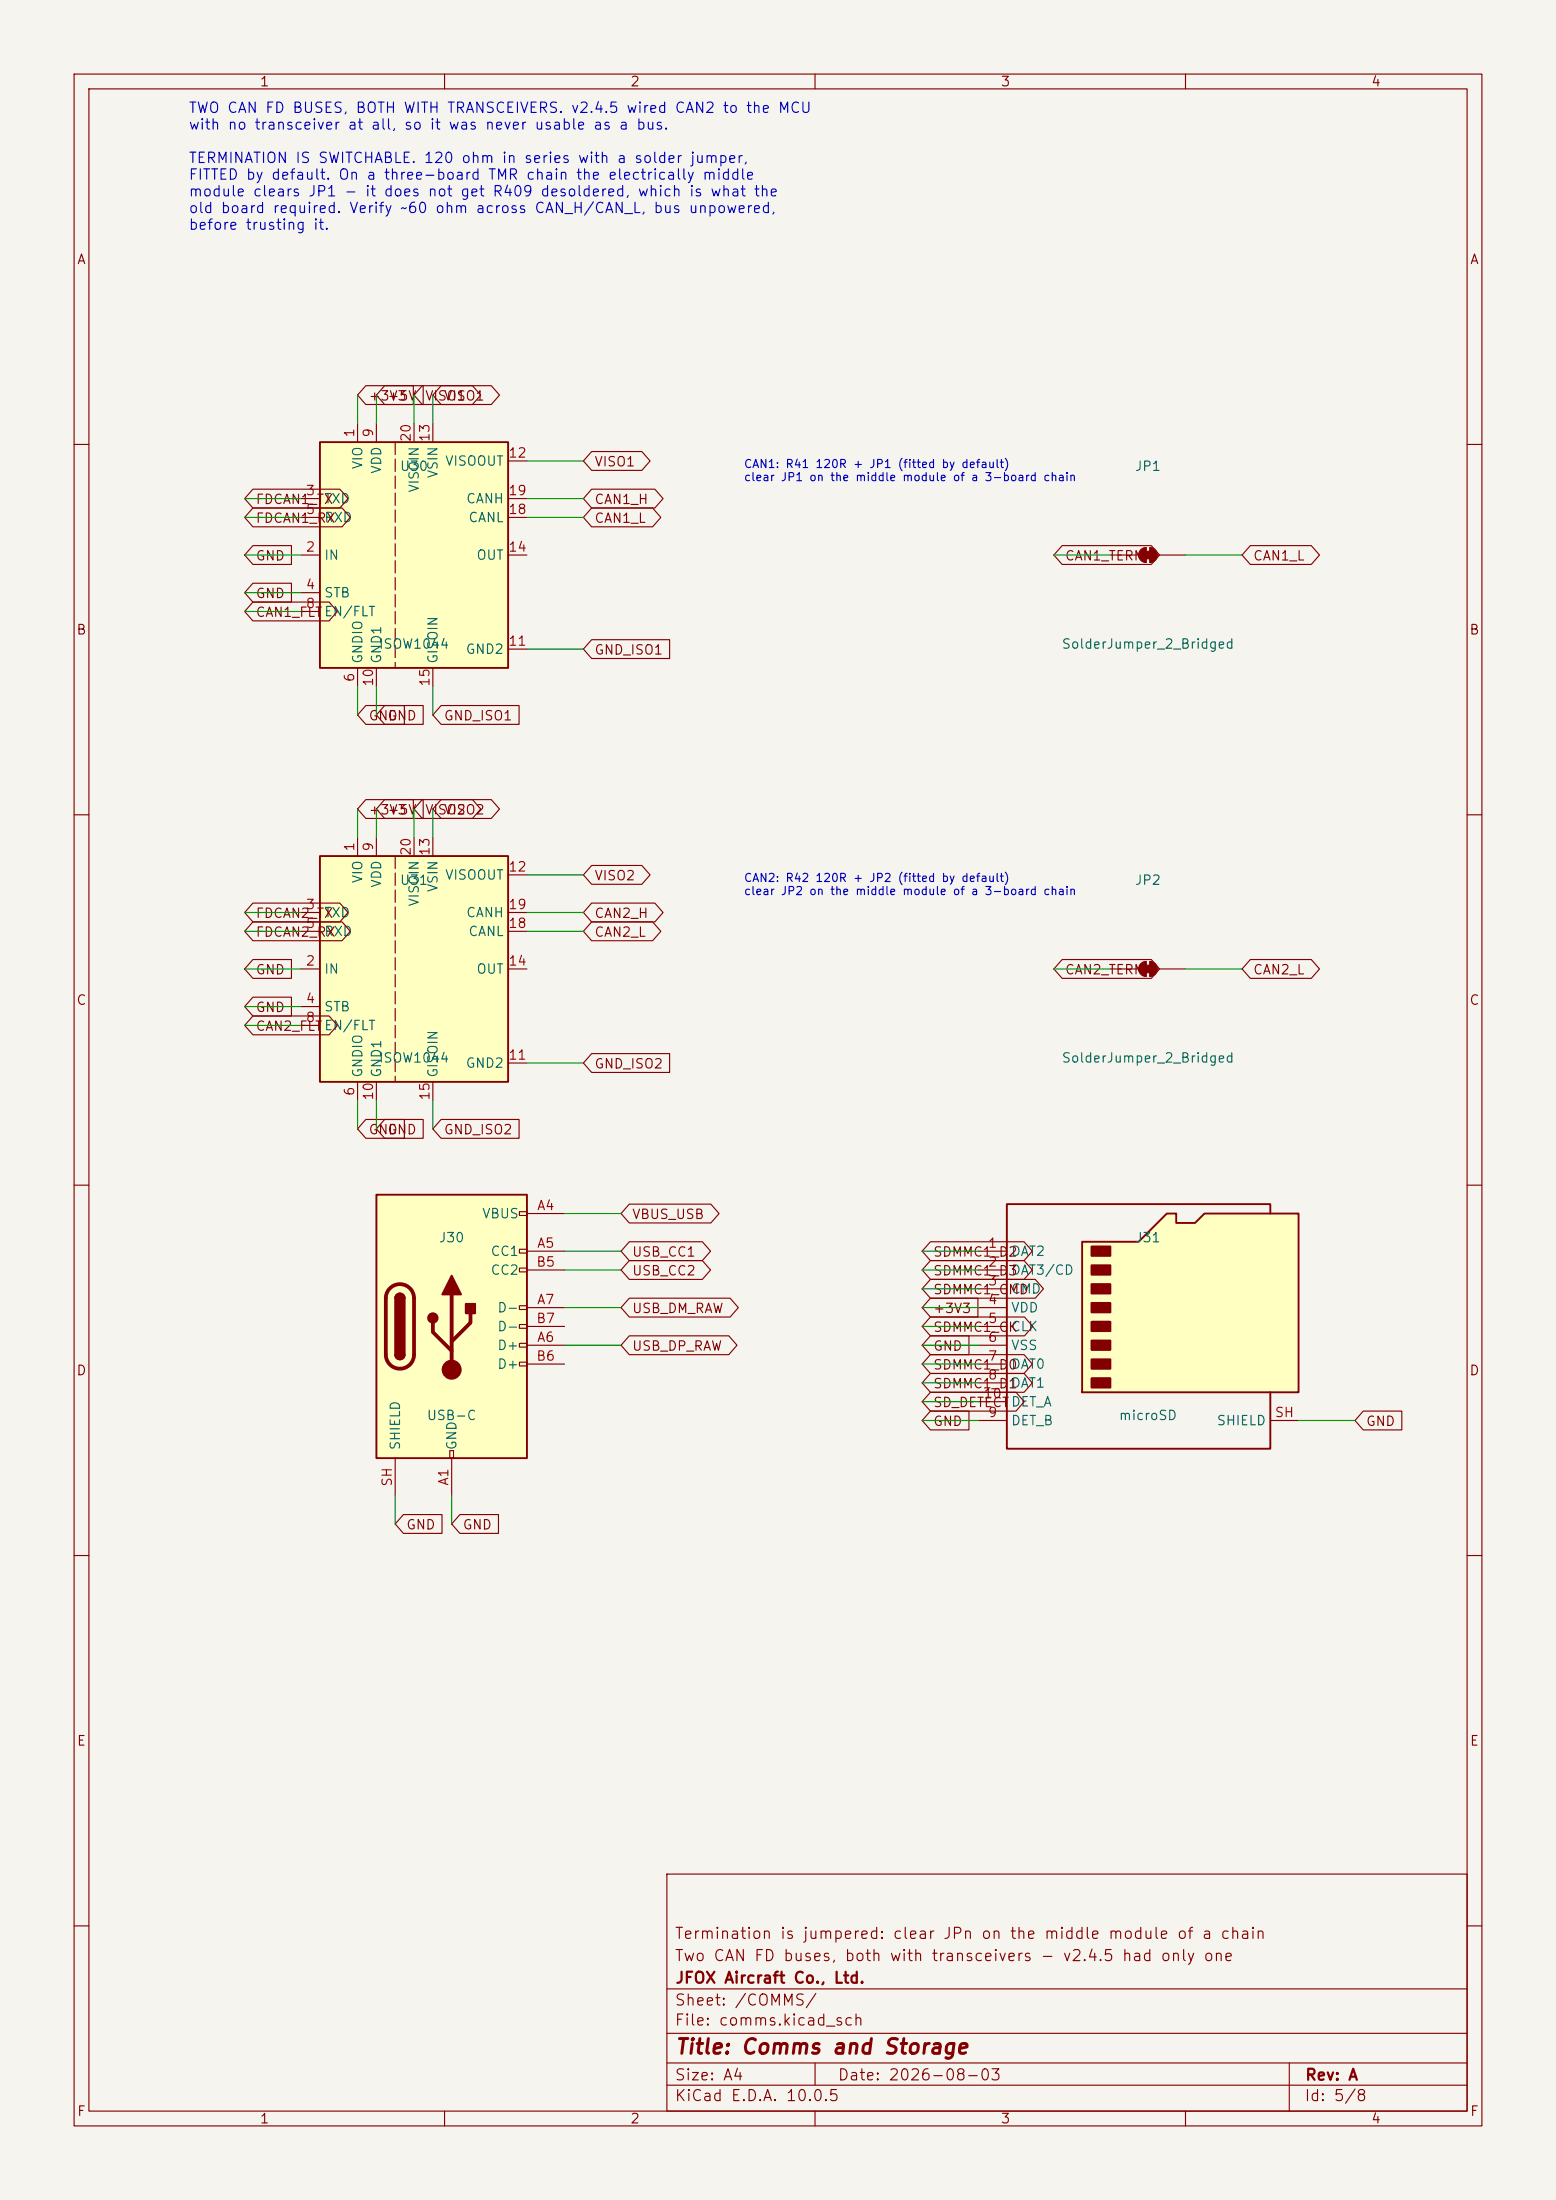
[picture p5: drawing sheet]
<svg xmlns="http://www.w3.org/2000/svg" width="210mm" height="297mm" viewBox="0 0 210 297" stroke-linecap="round" stroke-linejoin="round" font-family="sans-serif">
<path d="M0 0h210v297h-210z" fill="#f5f4ef" stroke="#f5f4ef" stroke-width=".13"/>
<g fill="none" stroke="#840000" stroke-width=".15">
<path d="M10 10h190v277h-190zM12 12h186v273h-186zM60 10v2M110 10v2M160 10v2M10 60h2M198 60h2M10 110h2M198 110h2M10 160h2M198 160h2M10 210h2"/>
<path d="M198 210h2M90 253h108v32h-108zM10 260h2M90 278.5h108M90 274.5h108M90 268.5h108M110 278.5v3M174 278.5v6.5M198 260h2M60 285v2M90 281.5h108M110 285v2"/>
<path d="M160 285v2"/>
</g>
<path d="M43.2 59.7h25.4v30.5h-25.4z" fill="#ffffc2"/>
<path d="M43.2 59.7h25.4v30.5h-25.4z" fill="none" stroke="#840000" stroke-width=".25"/>
<path d="M53.3 59.7v30.5" fill="none" stroke="#840000" stroke-width=".15" stroke-dasharray="1.7 .6"/>
<g fill="none" stroke="#840000" stroke-width=".15">
<path d="M48.3 57.2v2.5M50.8 57.2v2.5M55.9 57.2v2.5M58.4 57.2v2.5M40.6 74.9h2.6M40.6 67.3h2.6M40.6 69.9h2.6M68.6 74.9h2.5M68.6 67.3h2.5M68.6 69.9h2.5M68.6 62.2h2.5M40.6 80h2.6"/>
<path d="M40.6 82.6h2.6M48.3 90.2v2.5M50.8 90.2v2.5M58.4 90.2v2.5M68.6 87.6h2.5"/>
</g>
<path d="M43.2 115.6h25.4v30.5h-25.4z" fill="#ffffc2"/>
<path d="M43.2 115.6h25.4v30.5h-25.4z" fill="none" stroke="#840000" stroke-width=".25"/>
<path d="M53.3 115.6v30.5" fill="none" stroke="#840000" stroke-width=".15" stroke-dasharray="1.7 .6"/>
<g fill="none" stroke="#840000" stroke-width=".15">
<path d="M149.9 74.9h3.8M154.7 73.9v2M155.2 73.9v2M156.2 74.9h3.8M48.3 113v2.6M50.8 113v2.6M55.9 113v2.6M58.4 113v2.6M68.6 118.1h2.5M40.6 130.8h2.6M40.6 123.2h2.6M40.6 135.9h2.6"/>
<path d="M40.6 125.7h2.6M40.6 138.4h2.6M68.6 130.8h2.5M68.6 123.2h2.5M68.6 125.7h2.5M48.3 146.1v2.5M50.8 146.1v2.5M58.4 146.1v2.5M68.6 143.5h2.5"/>
</g>
<g fill="#840000" stroke="#840000" stroke-width=".15">
<path d="M154.4 74.4h1v1h-1z"/>
<path d="M154 74.2l.3-.2 .4-.1v2a1.02 1.02 0 0 1-.9-.6 1.02 1.02 0 0 1 .2-1.1z"/>
<path d="M155.2 73.9a1.02 1.02 0 0 1 1 1 1.02 1.02 0 0 1-1 1z"/>
</g>
<path d="M50.8 161.3h20.3v35.6h-20.3z" fill="#ffffc2"/>
<g fill="none" stroke="#840000" stroke-width=".15">
<path d="M149.9 130.8h3.8M154.7 129.8v2M155.2 129.8v2M156.2 130.8h3.8M70.1 163.6h1v.5h-1zM70.1 168.7h1v.5h-1zM70.1 171.2h1v.5h-1zM70.1 176.3h1v.5h-1zM70.1 178.8h1v.5h-1zM71.1 163.8h5.1M71.1 168.9h5.1M71.1 176.5h5.1"/>
<path d="M71.1 171.5h5.1M71.1 179.1h5.1M53.3 196.9v5M60.7 195.8h.5v1.1h-.5zM61 196.9v5M70.1 181.4h1v.5h-1zM70.1 183.9h1v.5h-1zM71.1 181.6h5.1M71.1 184.2h5.1"/>
</g>
<path d="M50.8 161.3h20.3v35.6h-20.3zM53.3 175.3a.64 .64 0 0 1 .7-.7 .64 .64 0 0 1 .6 .7M53.3 182.9a.64 .64 0 0 0 .7 .6 .64 .64 0 0 0 .6-.6" fill="none" stroke="#840000" stroke-width=".25"/>
<path d="M52.6 173.9a1.9 1.9 0 0 1 2.1-.4 1.9 1.9 0 0 1 1.2 1.8v7.6a1.91 1.91 0 0 1-1.9 1.9 1.91 1.91 0 0 1-1.9-1.9v-7.6a1.9 1.9 0 0 1 .5-1.4zM58.4 178.6v1.2l2.6 2.6M61 174.8v10.1M63.5 177.3v1.3l-2.5 2.5" fill="none" stroke="#840000" stroke-width=".51"/>
<g fill="#840000" stroke="#840000" stroke-width=".25">
<path d="M53.3 175.3h1.3v7.6h-1.3z"/>
<path d="M53.5 174.8a.64 .64 0 0 1 .7-.1 .64 .64 0 0 1 .4 .6h-1.3z"/>
<path d="M53.3 182.9h1.3a.64 .64 0 0 1-.6 .6 .64 .64 0 0 1-.7-.6z"/>
<path d="M61 172.2l1.2 2.6h-2.5z"/>
<path d="M62.9 176h1.2v1.3h-1.2z"/>
<circle cx="58.4" cy="177.9" r=".63"/>
</g>
<g fill="#840000" stroke="#840000" stroke-width=".15">
<path d="M154.4 130.3h1v1h-1z"/>
<path d="M154 130.1l.3-.2 .4-.1v2a1.02 1.02 0 0 1-.9-.6 1.02 1.02 0 0 1 .2-1.1z"/>
<path d="M155.2 129.8a1.02 1.02 0 0 1 1 1 1.02 1.02 0 0 1-1 1z"/>
<circle cx="61" cy="184.9" r="1.27"/>
</g>
<path d="M146 167.6h7.7l3.8-3.8h1.2v1.3h2.6l1.3-1.3h12.7v24.2h-29.3z" fill="#ffffc2"/>
<path d="M146 167.6h7.7l3.8-3.8h1.2v1.3h2.6l1.3-1.3h12.7v24.2h-29.3zM171.4 163.8v-1.2h-35.5v33h35.5v-7.6" fill="none" stroke="#840000" stroke-width=".25"/>
<g fill="#840000" stroke="#840000" stroke-width=".25">
<path d="M147.3 168.3h2.6v1.2h-2.6z"/>
<path d="M147.3 170.8h2.6v1.3h-2.6z"/>
<path d="M147.3 173.4h2.6v1.2h-2.6z"/>
<path d="M147.3 175.9h2.6v1.3h-2.6z"/>
<path d="M147.3 178.4h2.6v1.3h-2.6z"/>
<path d="M147.3 181h2.6v1.2h-2.6z"/>
<path d="M147.3 183.5h2.6v1.3h-2.6z"/>
<path d="M147.3 186.1h2.6v1.2h-2.6z"/>
</g>
<g fill="none" stroke="#840000" stroke-width=".15">
<path d="M49.4 52.1h6.4v2.5h-6.4l-1.1-1.3zM51.9 52.1h5.2v2.5h-5.2l-1.1-1.3zM57 52.1h6.8l1.1 1.2-1.1 1.3h-6.8l-1.1-1.3zM59.5 52.1h6.8l1.1 1.2-1.1 1.3h-6.8l-1.1-1.3zM34.1 73.7h5.2v2.5h-5.2l-1.1-1.3zM34.1 66h11.8l1.1 1.3-1.1 1.3h-11.8l-1.1-1.3zM34.1 68.6h12.1l1.1 1.3-1.1 1.2h-12.1l-1.1-1.2zM34.1 78.7h5.2v2.6h-5.2l-1.1-1.3zM79.9 68.6h8.2l1.1 1.3-1.1 1.2h-8.2l-1.2-1.2zM79.9 66h8.5l1.1 1.3-1.1 1.3h-8.5l-1.2-1.3zM79.9 61h6.7l1.1 1.2-1.1 1.3h-6.7l-1.2-1.3zM143.4 73.7h12l1.1 1.2-1.1 1.3h-12l-1.2-1.3z"/>
<path d="M168.8 73.7h8.2l1.1 1.2-1.1 1.3h-8.2l-1.2-1.3zM34.1 81.3h10.3l1.1 1.3-1.1 1.2h-10.3l-1.1-1.2zM49.4 95.2h5.2v2.6h-5.2l-1.1-1.3zM51.9 95.2h5.2v2.6h-5.2l-1.1-1.3zM59.5 95.2h10.6v2.6h-10.6l-1.1-1.3zM79.9 86.4h10.5v2.5h-10.5l-1.2-1.3zM49.4 107.9h6.4v2.6h-6.4l-1.1-1.3zM51.9 107.9h5.2v2.6h-5.2l-1.1-1.3zM57 107.9h6.8l1.1 1.3-1.1 1.3h-6.8l-1.1-1.3zM59.5 107.9h6.8l1.1 1.3-1.1 1.3h-6.8l-1.1-1.3zM79.9 116.8h6.7l1.1 1.3-1.1 1.3h-6.7l-1.2-1.3zM34.1 134.6h5.2v2.6h-5.2l-1.1-1.3z"/>
<path d="M34.1 121.9h11.8l1.1 1.3-1.1 1.3h-11.8l-1.1-1.3zM34.1 129.5h5.2v2.6h-5.2l-1.1-1.3zM34.1 137.2h10.3l1.1 1.2-1.1 1.3h-10.3l-1.1-1.3zM34.1 124.5h12.1l1.1 1.2-1.1 1.3h-12.1l-1.1-1.3zM79.9 124.5h8.2l1.1 1.2-1.1 1.3h-8.2l-1.2-1.3zM79.9 121.9h8.5l1.1 1.3-1.1 1.3h-8.5l-1.2-1.3zM143.4 129.5h12l1.1 1.3-1.1 1.3h-12l-1.2-1.3zM168.8 129.5h8.2l1.1 1.3-1.1 1.3h-8.2l-1.2-1.3zM49.4 151.1h5.2v2.6h-5.2l-1.1-1.3zM51.9 151.1h5.2v2.6h-5.2l-1.1-1.3zM59.5 151.1h10.6v2.6h-10.6l-1.1-1.3zM79.9 142.2h10.5v2.6h-10.5l-1.2-1.3z"/>
<path d="M84.9 175.3h13.6l1.2 1.2-1.2 1.3h-13.6l-1.1-1.3zM84.9 170.2h9.9l1.1 1.3-1.1 1.2h-9.9l-1.1-1.2zM84.9 162.6h11l1.2 1.2-1.2 1.3h-11l-1.1-1.3zM84.9 167.6h9.9l1.1 1.3-1.1 1.3h-9.9l-1.1-1.3zM125.6 167.6h12.6l1.1 1.3-1.1 1.3h-12.6l-1.1-1.3zM125.6 170.2h12.6l1.1 1.3-1.1 1.2h-12.6l-1.1-1.2zM125.6 172.7h14.1l1.1 1.3-1.1 1.3h-14.1l-1.1-1.3zM125.6 175.3h6.4v2.5h-6.4l-1.1-1.3zM125.6 177.8h12.7l1.1 1.3-1.1 1.2h-12.7l-1.1-1.2zM132.1 168.9h3.8M132.1 171.5h3.8M132.1 174h3.8"/>
<path d="M132.1 176.5h3.8M132.1 179.1h3.8M84.9 180.3h13.5l1.1 1.3-1.1 1.3h-13.5l-1.1-1.3zM125.6 188h11.5l1.1 1.2-1.1 1.3h-11.5l-1.1-1.3zM125.6 180.3h5.2v2.6h-5.2l-1.1-1.3zM125.6 182.9h12.6l1.1 1.3-1.1 1.2h-12.6l-1.1-1.2zM125.6 185.4h12.6l1.1 1.3-1.1 1.3h-12.6l-1.1-1.3zM125.6 190.5h5.2v2.5h-5.2l-1.1-1.2zM132.1 181.6h3.8M132.1 184.2h3.8M132.1 186.7h3.8M132.1 191.8h3.8"/>
<path d="M132.1 189.2h3.8M171.4 191.8h3.9M184 190.5h5.2v2.5h-5.2l-1.1-1.2zM54.5 204.5h5.2v2.5h-5.2l-1.2-1.3zM62.1 204.5h5.2v2.5h-5.2l-1.1-1.3z"/>
</g>
<g fill="none" stroke="#009600" stroke-width=".15">
<path d="M48.3 53.3v3.9M50.8 53.3v3.9M55.9 53.3v3.9M58.4 53.3v3.9M33 67.3h7.6M33 69.9h7.6M33 74.9h7.6M71.1 67.3h7.6M71.1 62.2h7.6M71.1 69.9h7.6M142.2 74.9h7.7M160 74.9h7.6"/>
<path d="M33 80h7.6M33 82.6h7.6M48.3 92.7v3.8M50.8 92.7v3.8M58.4 92.7v3.8M71.1 87.6h7.6M48.3 109.2v3.8M50.8 109.2v3.8M55.9 109.2v3.8M58.4 109.2v3.8M71.1 118.1h7.6M33 125.7h7.6"/>
<path d="M33 123.2h7.6M33 130.8h7.6M33 135.9h7.6M33 138.4h7.6M71.1 125.7h7.6M71.1 123.2h7.6M142.2 130.8h7.7M160 130.8h7.6M48.3 148.6v3.8M50.8 148.6v3.8M58.4 148.6v3.8M71.1 143.5h7.6"/>
<path d="M76.2 163.8h7.6M76.2 168.9h7.6M76.2 171.5h7.6M76.2 176.5h7.6M124.5 168.9h7.6M124.5 171.5h7.6M124.5 174h7.6M124.5 176.5h7.6M124.5 179.1h7.6M76.2 181.6h7.6M124.5 181.6h7.6M124.5 191.8h7.6"/>
<path d="M124.5 184.2h7.6M124.5 186.7h7.6M124.5 189.2h7.6M175.3 191.8h7.6M53.3 201.9v3.8M61 201.9v3.8"/>
</g>
<text font-size="2" fill="#840000" x="91" y="277.8">Title: Comms and Storage</text>
<g font-size="1.5" fill="#840000">
<text x="91" y="262.1">Termination is jumpered: clear JPn on the middle module of a chain</text>
<text x="91" y="265.1">Two CAN FD buses, both with transceivers - v2.4.5 had only one</text>
<text x="91.1" y="268.1">JFOX Aircraft Co., Ltd.</text>
<text x="91" y="273.8">File: comms.kicad_sch</text>
<text x="91" y="271.1">Sheet: /COMMS/</text>
<text x="91" y="281.2">Size: A4</text>
<text x="113" y="281.2">Date: 2026-08-03</text>
<text x="176.1" y="281.2">Rev: A</text>
<text x="91" y="284">KiCad E.D.A. 10.0.5</text>
<text x="176" y="284">Id: 5/8</text>
</g>
<g font-size="1.4" fill="#0000c2">
<text x="25.4" y="15.6">TWO CAN FD BUSES, BOTH WITH TRANSCEIVERS. v2.4.5 wired CAN2 to the MCU</text>
<text x="25.4" y="17.9">with no transceiver at all, so it was never usable as a bus.</text>
<text x="25.4" y="22.4">TERMINATION IS SWITCHABLE. 120 ohm in series with a solder jumper,</text>
<text x="25.4" y="24.6">FITTED by default. On a three-board TMR chain the electrically middle</text>
<text x="25.4" y="26.9">module clears JP1 - it does not get R409 desoldered, which is what the</text>
<text x="25.4" y="29.1">old board required. Verify ~60 ohm across CAN_H/CAN_L, bus unpowered,</text>
<text x="25.4" y="31.4">before trusting it.</text>
</g>
<g font-size="1.3" fill="#840000">
<text x="35" y="12">1</text>
<text x="85" y="12">2</text>
<text x="135" y="12">3</text>
<text x="185" y="12">4</text>
<text x="10.3" y="36">A</text>
<text x="198.3" y="36">A</text>
<text x="49.7" y="54.4">+3V3</text>
<text x="52.2" y="54.4">+5V</text>
<text x="59.8" y="54.4">VISO1</text>
<text x="80.1" y="63.3">VISO1</text>
<text x="34.4" y="68.4">FDCAN1_TX</text>
<text x="34.4" y="70.9">FDCAN1_RX</text>
<text x="80.1" y="70.9">CAN1_L</text>
<text x="80.1" y="68.4">CAN1_H</text>
<text x="34.4" y="76">GND</text>
<text x="143.6" y="76">CAN1_TERM</text>
<text x="169" y="76">CAN1_L</text>
<text x="34.4" y="81.1">GND</text>
<text x="34.4" y="83.6">CAN1_FLTEN/FLT</text>
<text x="10.2" y="86">B</text>
<text x="80.1" y="88.7">GND_ISO1</text>
<text x="198.2" y="86">B</text>
<text x="49.7" y="97.6">GND</text>
<text x="52.2" y="97.6">GND</text>
<text x="59.8" y="97.6">GND_ISO1</text>
<text x="49.7" y="110.3">+3V3</text>
<text x="52.2" y="110.3">+5V</text>
<text x="59.8" y="110.3">VISO2</text>
<text x="80.1" y="119.2">VISO2</text>
<text x="34.4" y="124.2">FDCAN2_TX</text>
<text x="80.1" y="124.2">CAN2_H</text>
<text x="34.4" y="131.9">GND</text>
<text x="34.4" y="126.8">FDCAN2_RX</text>
<text x="80.1" y="126.8">CAN2_L</text>
<text x="143.6" y="131.9">CAN2_TERM</text>
<text x="169" y="131.9">CAN2_L</text>
<text x="10.2" y="136">C</text>
<text x="34.4" y="136.9">GND</text>
<text x="198.2" y="136">C</text>
<text x="34.4" y="139.5">CAN2_FLTEN/FLT</text>
<text x="80.1" y="144.6">GND_ISO2</text>
<text x="49.7" y="153.5">GND</text>
<text x="52.2" y="153.5">GND</text>
<text x="59.8" y="153.5">GND_ISO2</text>
<text x="85.2" y="164.9">VBUS_USB</text>
<text x="85.2" y="172.5">USB_CC2</text>
<text x="85.2" y="170">USB_CC1</text>
<text x="125.9" y="170">SDMMC1_D2</text>
<text x="125.9" y="172.5">SDMMC1_D3</text>
<text x="85.2" y="177.6">USB_DM_RAW</text>
<text x="125.9" y="175">SDMMC1_CMD</text>
<text x="125.9" y="177.6">+3V3</text>
<text x="10.2" y="186">D</text>
<text x="85.2" y="182.7">USB_DP_RAW</text>
<text x="125.9" y="180.1">SDMMC1_CK</text>
<text x="125.9" y="182.7">GND</text>
<text x="125.9" y="185.2">SDMMC1_D0</text>
<text x="198.2" y="186">D</text>
<text x="125.9" y="190.3">SD_DETECTDET_A</text>
<text x="125.9" y="187.7">SDMMC1_D1</text>
<text x="125.9" y="192.8">GND</text>
<text x="184.3" y="192.8">GND</text>
<text x="54.7" y="206.8">GND</text>
<text x="62.4" y="206.8">GND</text>
<text x="10.3" y="236">E</text>
<text x="198.3" y="236">E</text>
<text x="10.3" y="286">F</text>
<text x="35" y="287">1</text>
<text x="85" y="287">2</text>
<text x="135" y="287">3</text>
<text x="185" y="287">4</text>
<text x="198.3" y="286">F</text>
</g>
<g font-size="1.3" fill="#a90000">
<text x="48.1" y="59.2" transform="rotate(-90 48.1 59.2)">1</text>
<text x="50.7" y="59.2" transform="rotate(-90 50.7 59.2)">9</text>
<text x="55.7" y="59.8" transform="rotate(-90 55.7 59.8)">20</text>
<text x="58.3" y="59.8" transform="rotate(-90 58.3 59.8)">13</text>
<text x="68.5" y="62.1">12</text>
<text x="41.2" y="67.2">3</text>
<text x="41.2" y="69.7">5</text>
<text x="68.5" y="69.7">18</text>
<text x="68.5" y="67.2">19</text>
<text x="41.2" y="74.8">2</text>
<text x="68.5" y="74.8">14</text>
<text x="41.2" y="79.9">4</text>
<text x="41.2" y="82.4">8</text>
<text x="68.5" y="87.5">11</text>
<text x="48.1" y="92.2" transform="rotate(-90 48.1 92.2)">6</text>
<text x="50.7" y="92.8" transform="rotate(-90 50.7 92.8)">10</text>
<text x="58.3" y="92.8" transform="rotate(-90 58.3 92.8)">15</text>
<text x="48.1" y="115" transform="rotate(-90 48.1 115)">1</text>
<text x="50.7" y="115" transform="rotate(-90 50.7 115)">9</text>
<text x="55.7" y="115.6" transform="rotate(-90 55.7 115.6)">20</text>
<text x="58.3" y="115.6" transform="rotate(-90 58.3 115.6)">13</text>
<text x="68.5" y="118">12</text>
<text x="41.2" y="123.1">3</text>
<text x="41.2" y="125.6">5</text>
<text x="68.5" y="125.6">18</text>
<text x="68.5" y="123.1">19</text>
<text x="41.2" y="130.7">2</text>
<text x="68.5" y="130.7">14</text>
<text x="41.2" y="135.8">4</text>
<text x="41.2" y="138.3">8</text>
<text x="68.5" y="143.4">11</text>
<text x="48.1" y="148.1" transform="rotate(-90 48.1 148.1)">6</text>
<text x="50.7" y="148.7" transform="rotate(-90 50.7 148.7)">10</text>
<text x="58.3" y="148.7" transform="rotate(-90 58.3 148.7)">15</text>
<text x="72.4" y="163.7">A4</text>
<text x="72.3" y="171.3">B5</text>
<text x="72.4" y="168.8">A5</text>
<text x="133.3" y="168.8">1</text>
<text x="133.3" y="171.3">2</text>
<text x="133.3" y="173.9">3</text>
<text x="72.3" y="178.9">B7</text>
<text x="72.4" y="176.4">A7</text>
<text x="133.3" y="176.4">4</text>
<text x="133.3" y="178.9">5</text>
<text x="72.3" y="184">B6</text>
<text x="72.4" y="181.5">A6</text>
<text x="133.3" y="181.5">6</text>
<text x="133.3" y="184">7</text>
<text x="132.6" y="189.1">10</text>
<text x="133.3" y="186.6">8</text>
<text x="133.3" y="191.6">9</text>
<text x="172" y="191.6">SH</text>
<text x="53.2" y="200.8" transform="rotate(-90 53.2 200.8)">SH</text>
<text x="60.8" y="200.7" transform="rotate(-90 60.8 200.7)">A1</text>
</g>
<g font-size="1.3" fill="#006464">
<text x="49.2" y="63.4" transform="rotate(-90 49.2 63.4)">VIO</text>
<text x="51.8" y="64.1" transform="rotate(-90 51.8 64.1)">VDD</text>
<text x="53.9" y="63.9">U30</text>
<text x="59.4" y="64.7" transform="rotate(-90 59.4 64.7)">VSIN</text>
<text x="60" y="63.2">VISOOUT</text>
<text x="153.1" y="63.9">JP1</text>
<text x="43.7" y="68.3">TXD</text>
<text x="43.7" y="70.8">RXD</text>
<text x="56.8" y="66.6" transform="rotate(-90 56.8 66.6)">VISOIN</text>
<text x="62.8" y="68.3">CANH</text>
<text x="63.1" y="70.8">CANL</text>
<text x="43.7" y="75.9">IN</text>
<text x="64.2" y="75.9">OUT</text>
<text x="43.7" y="81">STB</text>
<text x="49.2" y="89.7" transform="rotate(-90 49.2 89.7)">GNDIO</text>
<text x="51" y="87.9">ISOW1044</text>
<text x="51.8" y="89.7" transform="rotate(-90 51.8 89.7)">GND1</text>
<text x="59.4" y="89.7" transform="rotate(-90 59.4 89.7)">GISOIN</text>
<text x="62.8" y="88.6">GND2</text>
<text x="143.2" y="87.9">SolderJumper_2_Bridged</text>
<text x="49.2" y="119.3" transform="rotate(-90 49.2 119.3)">VIO</text>
<text x="51.8" y="119.9" transform="rotate(-90 51.8 119.9)">VDD</text>
<text x="53.9" y="119.8">U31</text>
<text x="60" y="119.1">VISOOUT</text>
<text x="153.1" y="119.8">JP2</text>
<text x="43.7" y="124.2">TXD</text>
<text x="56.8" y="122.5" transform="rotate(-90 56.8 122.5)">VISOIN</text>
<text x="59.4" y="120.5" transform="rotate(-90 59.4 120.5)">VSIN</text>
<text x="62.8" y="124.2">CANH</text>
<text x="43.7" y="131.8">IN</text>
<text x="43.7" y="126.7">RXD</text>
<text x="63.1" y="126.7">CANL</text>
<text x="64.2" y="131.8">OUT</text>
<text x="43.7" y="136.9">STB</text>
<text x="51" y="143.8">ISOW1044</text>
<text x="143.2" y="143.8">SolderJumper_2_Bridged</text>
<text x="49.2" y="145.6" transform="rotate(-90 49.2 145.6)">GNDIO</text>
<text x="51.8" y="145.6" transform="rotate(-90 51.8 145.6)">GND1</text>
<text x="59.4" y="145.6" transform="rotate(-90 59.4 145.6)">GISOIN</text>
<text x="62.8" y="144.5">GND2</text>
<text x="65" y="164.8">VBUS</text>
<text x="59.1" y="168">J30</text>
<text x="66.1" y="169.9">CC1</text>
<text x="66.1" y="172.4">CC2</text>
<text x="136.4" y="169.9">DAT2</text>
<text x="136.4" y="172.4">DAT3/CD</text>
<text x="153.1" y="168">J31</text>
<text x="67" y="177.5">D-</text>
<text x="136.4" y="175">CMD</text>
<text x="136.4" y="177.5">VDD</text>
<text x="67" y="182.6">D+</text>
<text x="67" y="185.1">D+</text>
<text x="67" y="180">D-</text>
<text x="136.4" y="180">CLK</text>
<text x="136.4" y="182.6">VSS</text>
<text x="136.4" y="185.1">DAT0</text>
<text x="136.4" y="187.7">DAT1</text>
<text x="54.3" y="195.9" transform="rotate(-90 54.3 195.9)">SHIELD</text>
<text x="57.5" y="192">USB-C</text>
<text x="61.9" y="195.9" transform="rotate(-90 61.9 195.9)">GND</text>
<text x="136.4" y="192.7">DET_B</text>
<text x="150.9" y="192">microSD</text>
<text x="164.1" y="192.7">SHIELD</text>
</g>
<g font-size="1.1" fill="#0000c2">
<text x="100.3" y="63.5">CAN1: R41 120R + JP1 (fitted by default)</text>
<text x="100.3" y="65.2">clear JP1 on the middle module of a 3-board chain</text>
<text x="100.3" y="119.3">CAN2: R42 120R + JP2 (fitted by default)</text>
<text x="100.3" y="121.1">clear JP2 on the middle module of a 3-board chain</text>
</g>
</svg>
